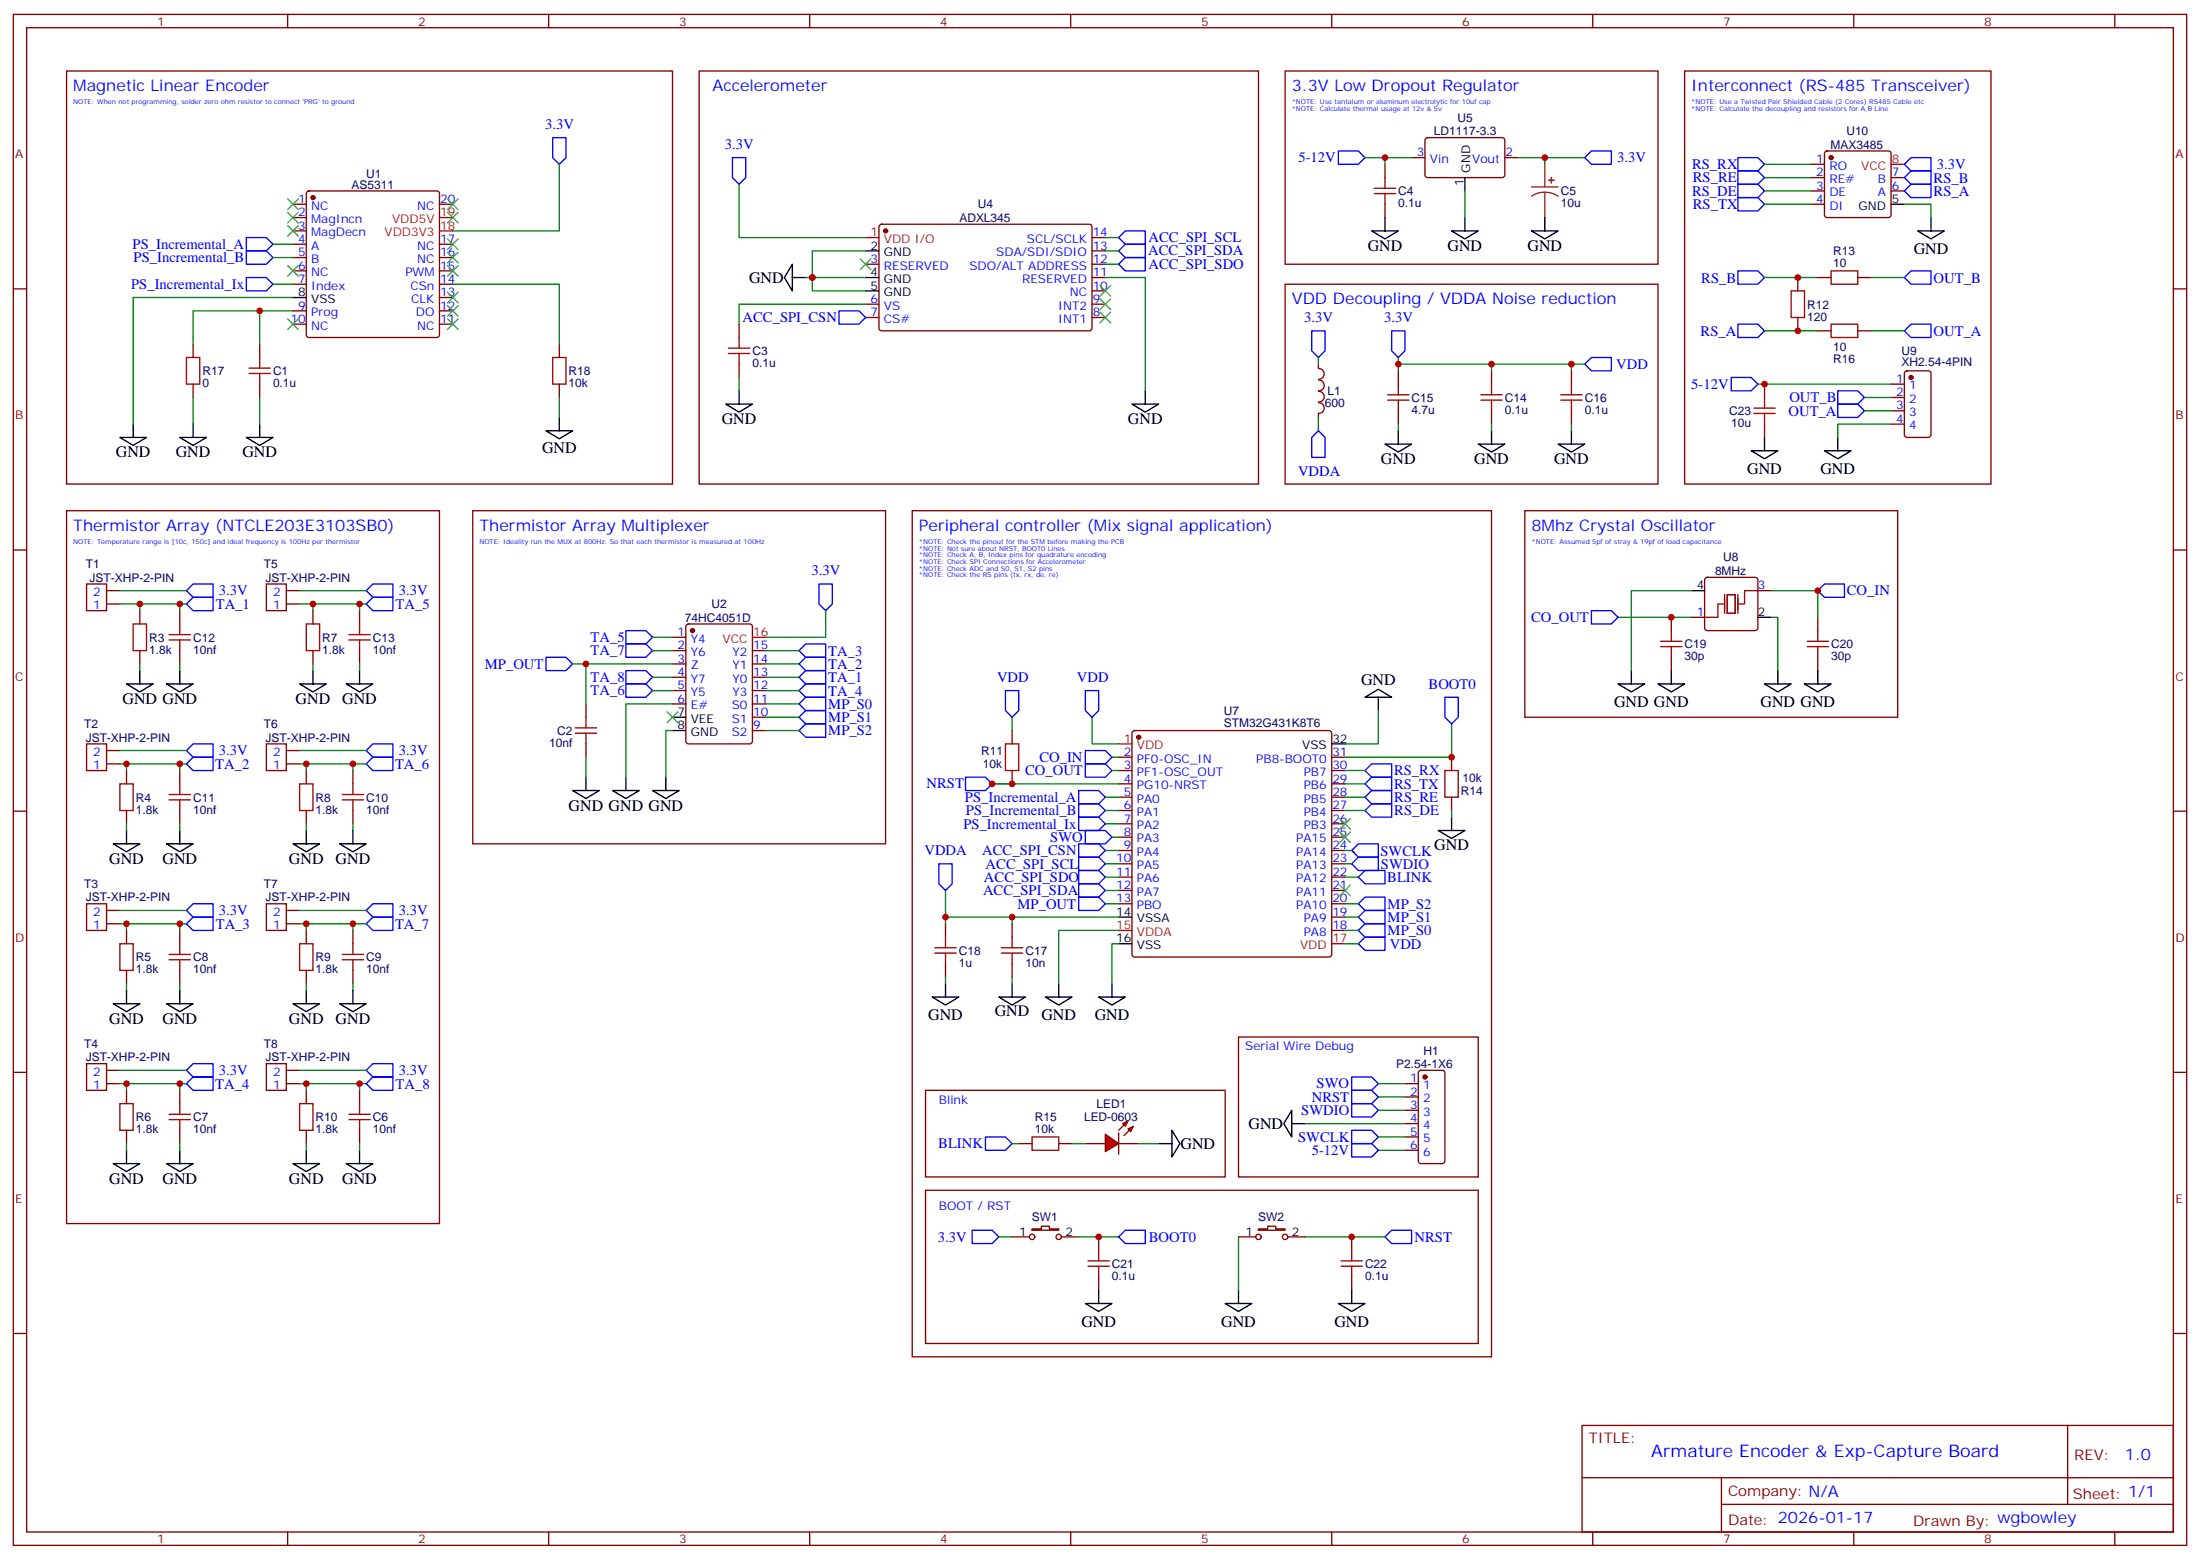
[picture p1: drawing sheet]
<svg xmlns="http://www.w3.org/2000/svg" width="583mm" height="414mm" viewBox="0 0 583 414" stroke-linecap="round" stroke-linejoin="round" font-family="sans-serif">
<g fill="none" stroke="#870000" stroke-width=".35">
<path d="M3.5 3.8h575.8v405.4h-575.8zM7.1 7.3h568.6v398.3h-568.6zM17.6 18.8h160.6v109.4h-160.6zM76.2 3.8v3.5M145.3 3.8v3.5M185.2 18.8h148.2v109.4h-148.2zM214.5 3.8v3.5M283.6 3.8v3.5M340.4 18.8h98.8v51.2h-98.8zM352.8 3.8v3.5M421.9 3.8v3.5M446.3 18.8h81.1v109.4h-81.1z"/>
<path d="M491.1 3.8v3.5M560.2 3.8v3.5M377.7 36.6l.5-.2h19.7a.71 .71 0 0 1 .7 .7v9.2l-.4 .7h-20l-.5-.2-.2-.5v-9.2zM77.6 54.1h3.5M77.6 57.6h3.5M81.4 50.8l.4-.2h33.9a.71 .71 0 0 1 .7 .7v37.4l-.2 .5-.5 .2h-33.9l-.5-.3-.2-.4v-37.4zM116.4 54.1h3.5M233.1 59.6l.4-.2h55.1a.71 .71 0 0 1 .7 .7v26.8l-.5 .6-55.3 .1-.5-.2-.2-.5v-26.8zM366.9 43.5v3.5M366.9 54.1v3.5M373.9 41.7h3.6M398.6 41.7h3.6"/>
<path d="M3.5 76.5h3.6M77.6 61.1h3.5M77.6 64.7h3.5M77.6 68.2h3.5M77.6 71.7h3.5M77.6 75.2h3.5M116.4 64.7h3.5M116.4 68.2h3.5M116.4 71.7h3.5M116.4 75.2h3.5M116.4 78.8h3.5M229.3 70h3.5"/>
<path d="M289.3 70h3.5M289.3 77h3.5M289.3 73.5h3.5M289.3 66.4h3.5M289.3 62.9h3.5M340.4 75.2h98.8v53h-98.8zM575.7 76.5h3.6M51.2 91.1v3.6M68.8 91.1v3.6M77.6 82.3h3.5M77.6 85.8h3.5M116.4 82.3h3.5"/>
<path d="M116.4 85.8h3.5M195.8 85.8v3.6M195.8 96.4v3.5M229.3 80.5h3.5M229.3 84.1h3.5M289.3 80.5h3.5M289.3 84.1h3.5M349.2 96.4v1.1M349.3 97.6a1.41 1.41 0 0 1 1.5 1.4 1.41 1.41 0 0 1-1.5 1.4M370.4 98.2v3.5M395.1 98.2v3.5M416.3 98.2v3.5"/>
<path d="M51.2 101.7v3.5M68.8 101.7v3.5M349.2 109.5v1M349.3 106.6a1.41 1.41 0 0 1 1.5 1.4 1.41 1.41 0 0 1-1.5 1.4M349.3 103.6a1.41 1.41 0 0 1 1.5 1.4 1.41 1.41 0 0 1-1.5 1.4M349.3 100.6a1.41 1.41 0 0 1 1.5 1.4 1.41 1.41 0 0 1-1.5 1.4M370.4 108.8v3.5M395.1 108.8v3.5M416.3 108.8v3.5M17.6 135.2h98.8v188.8h-98.8zM125.2 135.2h109.4v88.2h-109.4zM241.7 135.2h153.4v224h-153.4z"/>
<path d="M403.9 135.2h98.8v54.7h-98.8zM3.5 145.6h3.6M22.9 154.6h5.3v7.1h-5.3zM28.2 159.9h3.5M28.2 156.4h3.5M70.6 154.6h5.2v7.1h-5.2zM75.8 159.9h3.6M75.8 156.4h3.6M451.8 153.1l.5-.2h12.7a.71 .71 0 0 1 .7 .7v12.7l-.3 .5-.4 .2h-12.7l-.5-.3-.2-.4v-12.7zM465.7 156.4h3.5M575.7 145.6h3.6M37 161.7v3.5"/>
<path d="M37 172.3v3.5M47.6 161.7v3.5M47.6 172.3v3.5M82.9 161.7v3.5M82.9 172.3v3.5M95.2 161.7v3.5M95.2 172.3v3.5M178.2 168.7h3.5M178.2 172.3h3.5M178.2 175.8h3.5M178.2 179.3h3.5M181.9 165.4l.5-.2h16.2a.71 .71 0 0 1 .7 .7v30.6l-.7 .5h-16.2l-.5-.3-.2-.4v-30.4z"/>
<path d="M199.3 172.3h3.5M199.3 175.8h3.5M199.3 179.3h3.5M442.7 163.4v3.6M442.7 174v3.6M448 163.4h3.6M481.5 163.4v3.6M481.5 174v3.6M22.9 197h5.3v7h-5.3zM28.2 198.7h3.5M70.6 197h5.2v7h-5.2zM75.8 198.7h3.6"/>
<path d="M178.2 182.8h3.5M178.2 186.4h3.5M199.3 182.8h3.5M199.3 186.4h3.5M199.3 193.4h3.5M199.3 189.9h3.5M268.1 193.4v3.6M300.1 193.6l.5-.2h51.5a.71 .71 0 0 1 .7 .7v58.6l-.3 .5-.4 .2h-51.5l-.5-.2-.2-.5v-58.6zM3.5 214.8h3.6M28.2 202.2h3.5M33.5 204v3.5M33.5 214.6v3.5"/>
<path d="M47.6 204v3.5M47.6 214.6v3.5M75.8 202.2h3.6M81.1 204v3.5M81.1 214.6v3.5M93.5 204v3.5M93.5 214.6v3.5M268.1 204v3.5M296.3 200.5h3.6M296.3 204h3.6M296.3 207.5h3.6M296.3 211.1h3.6"/>
<path d="M296.3 214.6h3.6M296.3 218.1h3.6M352.8 200.5h3.5M352.8 204h3.5M352.8 207.5h3.5M352.8 211.1h3.5M352.8 214.6h3.5M352.8 218.1h3.5M384.5 200.5v3.5M384.5 211.1v3.5M575.7 214.8h3.6M22.9 239.3h5.3v7h-5.3z"/>
<path d="M70.6 239.3h5.2v7h-5.2zM296.3 221.7h3.6M296.3 225.2h3.6M296.3 228.7h3.6M296.3 232.2h3.6M296.3 235.8h3.6M296.3 239.3h3.6M352.8 221.7h3.5M352.8 225.2h3.5M352.8 228.7h3.5M352.8 232.2h3.5M352.8 235.8h3.5"/>
<path d="M352.8 239.3h3.5M28.2 244.6h3.5M28.2 241.1h3.5M33.5 246.3v3.6M33.5 256.9v3.6M47.6 246.3v3.6M47.6 256.9v3.6M75.8 244.6h3.6M75.8 241.1h3.6M81.1 246.3v3.6M81.1 256.9v3.6M93.5 246.3v3.6"/>
<path d="M93.5 256.9v3.6M250.5 244.6v3.5M250.5 255.2v3.5M268.1 244.6v3.5M268.1 255.2v3.5M352.8 246.3h3.5M352.8 242.8h3.5M328.1 274.6h63.5v37h-63.5zM3.5 283.9h3.6M22.9 281.6h5.3v7.1h-5.3zM28.2 286.9h3.5M28.2 283.4h3.5"/>
<path d="M33.5 288.7v3.5M33.5 299.3v3.5M47.6 288.7v3.5M47.6 299.3v3.5M70.6 281.6h5.2v7.1h-5.2zM75.8 286.9h3.6M75.8 283.4h3.6M81.1 288.7v3.5M81.1 299.3v3.5M95.2 288.7v3.5M95.2 299.3v3.5M372.2 286.9h3.5"/>
<path d="M372.2 290.4h3.5M372.2 294h3.5M372.2 297.5h3.5M375.9 283.6l.5-.2h5.7a.71 .71 0 0 1 .7 .7l-.1 23.5-.6 .5h-5.7l-.5-.3-.2-.4v-23.3zM575.7 283.9h3.6M245.2 315.1h146.4v40.6h-146.4zM372.2 301h3.5M372.2 304.6h3.5M268.1 327.5h4.6M273.4 325.4h2.5v-.7h2.1v.7h2.5v.3h-7.1zM281.2 327.5h4.6M291 327.5v3.5"/>
<path d="M291 338.1v3.5M328.1 327.5h4.6M333.4 325.4h2.4v-.7h2.2v.7h2.4v.3h-7zM341.1 327.5h4.6M358.1 327.5v3.5M358.1 338.1v3.5M3.5 353.1h3.6M575.7 353.1h3.6M419.1 377.4h156.6v28.2h-156.6zM547.7 377.4v20.9M419.1 391.2h156.5M456 398.3h119.6"/>
<path d="M456 391.2v14.2M76.2 405.6v3.6M145.3 405.6v3.6M214.5 405.6v3.6M283.6 405.6v3.6M352.8 405.6v3.6M421.9 405.6v3.6M491.1 405.6v3.6M560.2 405.6v3.6"/>
<circle cx="273.4" cy="327.5" r=".71"/>
<circle cx="280.5" cy="327.5" r=".71"/>
<circle cx="333.4" cy="327.5" r=".71"/>
<circle cx="340.4" cy="327.5" r=".71"/>
</g>
<g fill="#870000" stroke="#870000" stroke-width=".35">
<circle cx="82.9" cy="52.3" r=".53"/>
<circle cx="234.6" cy="61.1" r=".53"/>
<circle cx="183.4" cy="167" r=".53"/>
<circle cx="301.6" cy="195.2" r=".53"/>
<circle cx="377.5" cy="285.2" r=".53"/>
</g>
<g fill="none" stroke="#000" stroke-width=".35">
<path d="M366.9 57.6v3.5M388.1 47v3.6M388.1 57.6v3.5M409.2 57.6v3.5M77.6 78.8h3.5M209.9 70v7l-2.1-3.5zM209.9 73.5h3.5M229.3 66.4h3.5M229.3 73.5h3.5M229.3 77h3.5M363.4 61.1h7l-3.5 2.2zM384.5 61.1h7.1l-3.5 2.2z"/>
<path d="M405.7 61.1h7l-3.5 2.2zM31.7 115.8h7.1l-3.5 2.1zM35.3 112.3v3.5M47.6 115.8h7.1l-3.5 2.1zM51.2 112.3v3.5M65.3 115.8h7l-3.5 2.1zM68.8 112.3v3.5M144.6 114.1h7.1l-3.5 2.1zM148.2 110.5v3.6M192.3 107h7l-3.5 2.1zM195.8 103.5v3.5M299.9 107h7l-3.5 2.1z"/>
<path d="M303.4 103.5v3.5M366.9 117.6h7l-3.5 2.1zM370.4 114.1v3.5M391.6 117.6h7l-3.5 2.1zM395.1 114.1v3.5M412.7 117.6h7.1l-3.5 2.1zM416.3 114.1v3.5M448 156.4h3.6M37 177.6v3.5M47.6 177.6v3.5M82.9 177.6v3.5M95.2 177.6v3.5"/>
<path d="M432.2 177.6v3.5M442.7 177.6v3.5M465.7 163.4h3.5M471 177.6v3.5M481.5 177.6v3.5M33.5 181.1h7.1l-3.6 2.1zM44.1 181.1h7.1l-3.6 2.1zM79.4 181.1h7l-3.5 2.1zM91.7 181.1h7.1l-3.6 2.1zM178.2 189.9h3.5M178.2 193.4h3.5M352.8 197h3.5"/>
<path d="M361.6 184.6l3.5-2.1 3.6 2.1zM365.1 184.6v3.5M428.6 181.1h7.1l-3.5 2.1zM439.2 181.1h7.1l-3.6 2.1zM467.4 181.1h7.1l-3.5 2.1zM478 181.1h7.1l-3.6 2.1zM33.5 219.9v3.5M47.6 219.9v3.5M81.1 219.9v3.5M93.5 219.9v3.5M162.3 209.3h7l-3.5 2.1zM165.8 205.8v3.5"/>
<path d="M172.9 209.3h7l-3.5 2.1zM176.4 205.8v3.5M381 219.9h7.1l-3.6 2.1zM384.5 216.4v3.5M30 223.4h7l-3.5 2.1zM44.1 223.4h7.1l-3.6 2.1zM77.6 223.4h7.1l-3.6 2.1zM90 223.4h7l-3.5 2.1zM296.3 242.8h3.6M296.3 249.9h3.6M30 265.7h7l-3.5 2.2zM33.5 262.2v3.5"/>
<path d="M44.1 265.7h7.1l-3.6 2.2zM47.6 262.2v3.5M77.6 265.7h7.1l-3.6 2.2zM81.1 262.2v3.5M90 265.7h7l-3.5 2.2zM93.5 262.2v3.5M246.9 264h7.1l-3.5 2.1zM250.5 260.5v3.5M264.6 264h7l-3.5 2.1zM268.1 260.5v3.5M276.9 264h7.1l-3.5 2.1zM280.5 260.5v3.5"/>
<path d="M291 264h7.1l-3.5 2.1zM294.6 260.5v3.5M342.2 294v7l-2.1-3.5zM342.2 297.5h3.5M30 308.1h7l-3.5 2.1zM33.5 304.6v3.5M44.1 308.1h7.1l-3.6 2.1zM47.6 304.6v3.5M77.6 308.1h7.1l-3.6 2.1zM81.1 304.6v3.5M91.7 308.1h7.1l-3.6 2.1zM95.2 304.6v3.5"/>
<path d="M287.5 345.1h7.1l-3.6 2.1zM291 341.6v3.5M324.6 345.1h7l-3.5 2.1zM328.1 341.6v3.5M354.5 345.1h7.1l-3.5 2.1zM358.1 341.6v3.5"/>
</g>
<path d="M116.4 57.6h3.5M116.4 61.1h3.5M229.3 62.9h3.5M199.3 168.7h3.5M296.3 197h3.6M296.3 246.3h3.6M352.8 249.9h3.5" fill="none" stroke="#f00" stroke-width=".35"/>
<g fill="none" stroke="#3c3" stroke-width=".35">
<path d="M76.2 52.7l2.8 2.8M76.2 56.2l2.8 2.8M76.2 59.7l2.8 2.8M79 52.7l-2.8 2.8M79 56.2l-2.8 2.8M79 59.7l-2.8 2.8M118.5 56.2l2.9 2.8M118.5 52.7l2.9 2.8M121.4 56.2l-2.9 2.8M121.4 52.7l-2.9 2.8M76.2 70.3l2.8 2.8M79 70.3l-2.8 2.8"/>
<path d="M118.5 70.3l2.9 2.8M118.5 63.3l2.9 2.8M118.5 66.8l2.9 2.8M121.4 70.3l-2.9 2.8M121.4 63.3l-2.9 2.8M121.4 66.8l-2.9 2.8M291.4 79.1l2.8 2.9M291.4 75.6l2.8 2.8M294.2 79.1l-2.8 2.9M294.2 75.6l-2.8 2.8M76.2 84.4l2.8 2.8M79 84.4l-2.8 2.8"/>
<path d="M118.5 84.4l2.9 2.8M121.4 84.4l-2.9 2.8M291.4 82.7l2.8 2.8M294.2 82.7l-2.8 2.8M176.7 188.5l2.9 2.8M179.6 188.5l-2.9 2.8"/>
</g>
<g fill="none" stroke="#00f" stroke-width=".35">
<path d="M354.5 40h5.3l1.8 1.7-1.8 1.8h-5.3zM65.3 62.9h5.3l1.7 1.8-1.7 1.7h-5.3zM65.3 66.4h5.3l1.7 1.8-1.7 1.8h-5.3zM65.3 73.5h5.3l1.7 1.7-1.7 1.8h-5.3zM296.3 66.4l1.8-1.7h5.3v3.5h-5.3zM296.3 62.9l1.8-1.8h5.3v3.6h-5.3zM298.1 68.2h5.3v3.5h-5.3l-1.8-1.7zM222.2 82.3h5.3l1.8 1.8-1.8 1.7h-5.3zM49.4 159.9l1.8-1.7h5.2v3.5h-5.2zM97 159.9l1.8-1.7h5.3v3.5h-5.3zM483.3 154.6h5.3v3.6h-5.3l-1.8-1.8zM144.6 174h5.3l1.8 1.8-1.8 1.8h-5.3z"/>
<path d="M165.8 170.5h5.3l1.8 1.8-1.8 1.7h-5.3zM165.8 177.6h5.3l1.8 1.7-1.8 1.8h-5.3zM165.8 167h5.3l1.8 1.7-1.8 1.8h-5.3zM211.7 179.3l1.7-1.7h5.3v3.5h-5.3zM211.7 175.8l1.7-1.8h5.3v3.6h-5.3zM211.7 172.3l1.7-1.8h5.3v3.5h-5.3zM421.6 161.7h5.3l1.7 1.7-1.7 1.8h-5.3zM165.8 181.1h5.3l1.8 1.7-1.8 1.8h-5.3zM211.7 182.8l1.7-1.7h5.3v3.5h-5.3zM211.7 186.4l1.7-1.8h5.3v3.5h-5.3zM211.7 189.9l1.7-1.8h5.3v3.6h-5.3zM211.7 193.4l1.7-1.7h5.3v3.5h-5.3z"/>
<path d="M287.5 198.7h5.3l1.8 1.8-1.8 1.7h-5.3zM382.8 184.6h3.5v5.3l-1.8 1.8-1.7-1.8zM49.4 202.2l1.8-1.7h5.2v3.5h-5.2zM97 202.2l1.8-1.7h5.3v3.5h-5.3zM255.8 205.8h5.3l1.7 1.7-1.7 1.8h-5.3zM287.5 202.2h5.3l1.8 1.8-1.8 1.8h-5.3zM287.5 219.9h5.3l1.8 1.8-1.8 1.7h-5.3zM358.1 228.7l1.7-1.8h5.3v3.6h-5.3zM358.1 225.2l1.7-1.8h5.3v3.5h-5.3zM49.4 244.6l1.8-1.8h5.2v3.5h-5.2zM97 244.6l1.8-1.8h5.3v3.5h-5.3zM49.4 286.9l1.8-1.7h5.2v3.5h-5.2z"/>
<path d="M97 286.9l1.8-1.7h5.3v3.5h-5.3zM358.1 299.3h5.3l1.7 1.7-1.7 1.8h-5.3zM358.1 292.2h5.3l1.7 1.8-1.7 1.7h-5.3zM358.1 288.7h5.3l1.7 1.7-1.7 1.8h-5.3zM358.1 285.2h5.3l1.7 1.7-1.7 1.8h-5.3zM296.3 327.5l1.8-1.8h5.3v3.5h-5.3zM366.9 327.5l1.8-1.8h5.2v3.5h-5.2z"/>
</g>
<g fill="none" stroke="#008700" stroke-width=".35">
<path d="M361.6 41.7h12.3M366.9 41.7v1.8M388.1 50.6v7M72.3 64.7h5.3M72.3 68.2h5.3M72.3 75.2h5.3M77.6 78.8h-42.3v33.5M213.4 73.5h15.9M229.3 66.4h-14.1v10.6h14.1M292.8 73.5h10.6v30M292.8 70h3.5M292.8 62.9h3.5"/>
<path d="M292.8 66.4h3.5M68.8 82.3h-17.6v8.8M77.6 82.3h-8.8v8.8M195.8 99.9v3.6M51.2 105.2v7.1M68.8 105.2v7.1M349.2 110.5v3.6M370.4 112.3v1.8M395.1 112.3v1.8M416.3 112.3v1.8M31.7 159.9h5.3v1.8M37 159.9h12.4"/>
<path d="M47.6 159.9v1.8M79.4 159.9h3.5M95.2 159.9v1.8M97 159.9h-14.1v1.8M448 156.4h-15.8v21.2M469.2 156.4h12.3v7M37 175.8v1.8M47.6 175.8v1.8M82.9 175.8v1.8M95.2 175.8v1.8M151.7 175.8h26.5M172.9 179.3h5.3"/>
<path d="M172.9 172.3h5.3M172.9 168.7h5.3M202.8 179.3h8.9M202.8 175.8h8.9M202.8 172.3h8.9M428.6 163.4h19.4M469.2 163.4h1.8v14.2M172.9 182.8h5.3M178.2 193.4h-1.8v12.4M202.8 182.8h8.9M202.8 186.4h8.9M202.8 189.9h8.9"/>
<path d="M202.8 193.4h8.9M365.1 188.1v8.9h-8.8M384.5 191.7v8.8h-28.2M31.7 202.2h1.8v1.8M33.5 218.1v1.8M33.5 202.2h15.9M47.6 202.2v1.8M47.6 218.1v1.8M79.4 202.2h17.6M81.1 202.2v1.8M81.1 218.1v1.8M93.5 202.2v1.8"/>
<path d="M93.5 218.1v1.8M262.8 207.5h33.5M294.6 200.5h1.7M294.6 204h1.7M384.5 214.6v1.8M250.5 235.8v7M294.6 221.7h1.7M356.3 228.7h1.8M356.3 225.2h1.8M31.7 244.6h1.8v1.7M33.5 244.6h15.9M47.6 244.6v1.7"/>
<path d="M79.4 244.6h17.6M81.1 244.6v1.7M93.5 244.6v1.7M250.5 258.7v1.8M268.1 242.8h-17.6v1.8M268.1 258.7v1.8M296.3 249.9h-1.7v10.6M296.3 242.8h-28.2v1.8M296.3 246.3h-15.8v14.2M33.5 260.5v1.7M47.6 260.5v1.7M81.1 260.5v1.7"/>
<path d="M93.5 260.5v1.7M31.7 286.9h17.7M33.5 286.9v1.8M47.6 286.9v1.8M79.4 286.9h17.6M81.1 286.9v1.8M95.2 286.9v1.8M345.7 297.5h26.5M365.1 290.4h7.1M365.1 286.9h7.1M365.1 294h7.1M33.5 302.8v1.8"/>
<path d="M47.6 302.8v1.8M81.1 302.8v1.8M95.2 302.8v1.8M365.1 304.6h7.1M365.1 301h7.1M285.8 327.5h10.5M328.1 327.5v14.1M345.7 327.5h21.2"/>
</g>
<g fill="none" stroke="#a10000" stroke-width=".35">
<path d="M364.1 51.3h5.6M364.1 49.8h5.6M366.9 47v2.8M366.9 51.3v2.8M49.4 94.7h3.5v7h-3.5zM66 97.5h5.6M66 98.9h5.6M68.8 94.7v2.8M68.8 98.9v2.8M193 93.6h5.6M193 92.2h5.6M195.8 89.4v2.8"/>
<path d="M195.8 93.6v2.8M367.6 105.9h5.6M367.6 104.5h5.6M370.4 101.7v2.8M370.4 105.9v2.9M392.3 105.9h5.6M392.3 104.5h5.6M395.1 101.7v2.8M395.1 105.9v2.9M413.5 105.9h5.6M413.5 104.5h5.6M416.3 101.7v2.8"/>
<path d="M416.3 105.9v2.9M35.3 165.2h3.5v7.1h-3.5zM44.8 168h5.6M44.8 169.4h5.6M47.6 165.2v2.8M47.6 169.4v2.9M81.1 165.2h3.6v7.1h-3.6zM92.4 168h5.7M92.4 169.4h5.7M95.2 165.2v2.8M95.2 169.4v2.9M439.9 171.2h5.7"/>
<path d="M439.9 169.8h5.7M442.7 167v2.8M442.7 171.2v2.8M478.7 171.2h5.7M478.7 169.8h5.7M481.5 167v2.8M481.5 171.2v2.8M266.3 197h3.6v7h-3.6zM31.7 207.5h3.6v7.1h-3.6zM44.8 210.4h5.6M44.8 211.8h5.6M47.6 207.5v2.9"/>
<path d="M47.6 211.8v2.8M79.4 207.5h3.5v7.1h-3.5zM90.7 210.4h5.6M90.7 211.8h5.6M93.5 207.5v2.9M93.5 211.8v2.8M382.8 204h3.5v7.1h-3.5zM31.7 249.9h3.6v7h-3.6zM44.8 252.7h5.6M44.8 254.1h5.6M47.6 249.9v2.8M47.6 254.1v2.8"/>
<path d="M79.4 249.9h3.5v7h-3.5zM90.7 252.7h5.6M90.7 254.1h5.6M93.5 249.9v2.8M93.5 254.1v2.8M247.6 250.9h5.7M247.6 252.3h5.7M250.5 248.1v2.8M250.5 252.3v2.9M265.3 250.9h5.6M265.3 252.3h5.6M268.1 248.1v2.8"/>
<path d="M268.1 252.3v2.9M31.7 292.2h3.6v7.1h-3.6zM44.8 295h5.6M44.8 296.4h5.6M47.6 292.2v2.8M47.6 296.4v2.9M79.4 292.2h3.5v7.1h-3.5zM92.4 295h5.7M92.4 296.4h5.7M95.2 292.2v2.8M95.2 296.4v2.9M288.2 333.8h5.7"/>
<path d="M288.2 335.2h5.7M291 331v2.8M291 335.2v2.9M355.2 333.8h5.7M355.2 335.2h5.7M358.1 331v2.8M358.1 335.2v2.9"/>
</g>
<path d="M405.7 49.5h7M409.2 50.9l-1.8 .2-1.7 .9M409.2 50.9l1.9 .2 1.6 .9M409.2 43.5v6M409.2 50.9v6.7" fill="none" stroke="#8c2424" stroke-width=".35"/>
<g fill="#8c2424" stroke="#8c2424" stroke-width=".35">
<path d="M410.3 47.7l1.4 .1z"/>
<path d="M411 47v1.4z"/>
</g>
<path d="M456.5 159.9h-1.4v3.5h-3.5M456.8 157.4v5M457.6 157.4h2.1v5h-2.1zM460.4 157.4v5M465.7 156.4h-3.6v3.5h-1.4" fill="none" stroke="#870012" stroke-width=".35"/>
<circle cx="358.5" cy="225.7" r=".18" fill="#000"/>
<g fill="#f00" stroke="#870000" stroke-width=".35">
<path d="M292.8 300.3l3.5 2.5-3.5 2.1z"/>
<path d="M296.3 300v5.6z"/>
</g>
<g fill="#870000" stroke="#870000" stroke-width=".35">
<path d="M296.3 299.3l1.4-1.4z"/>
<path d="M297.7 300.7l1.5-1.4z"/>
</g>
<g fill="#f00" stroke="#870000" stroke-width=".35">
<path d="M297.4 297.5l1.4-.7-.7 1.4z"/>
<path d="M298.8 298.9l1.4-.7-.7 1.4z"/>
</g>
<g fill="none" stroke="#870000" stroke-width=".35">
<path d="M479.8 43.5h3.5M479.8 47h3.5M479.8 50.6h3.5M479.8 54.1h3.5M483.5 40.2l.5-.2h16.2a.71 .71 0 0 1 .7 .7v16.2l-.2 .5-.5 .2h-16.2l-.5-.2-.2-.5v-16.2zM500.9 47h3.6M500.9 50.6h3.6M476.2 73.5v3.5M481.5 73.5h3.6M492.1 73.5h3.6M148.2 91.1v3.6M476.2 84.1v3.5"/>
<path d="M481.5 87.6h3.6M492.1 87.6h3.6M504.7 98.4l.5-.2h5.6a.71 .71 0 0 1 .7 .7v16.5l-.7 .4h-5.6l-.5-.2-.2-.5v-16.2zM148.2 101.7v3.5M467.4 101.7v3.5M467.4 112.3v3.5M500.9 101.7h3.6M500.9 105.2h3.6M500.9 108.8h3.6M500.9 112.3h3.6M155.2 186.4v3.5M155.2 197v3.5"/>
<path d="M245.2 288.7h79.4v22.9h-79.4zM269.9 302.8h3.5M280.5 302.8h3.5M287.5 302.8h5.3M296.3 302.8h5.3"/>
</g>
<g fill="none" stroke="#00f" stroke-width=".35">
<path d="M146.4 36.4h3.5v5.3l-1.7 1.8-1.8-1.8zM421.6 40h5.3v3.5h-5.3l-1.8-1.8zM194 41.7h3.6v5.3l-1.8 1.8-1.8-1.8zM460.4 41.7h5.3l1.7 1.8-1.7 1.8h-5.3zM460.4 45.3h5.3l1.7 1.7-1.7 1.8h-5.3zM460.4 48.8h5.3l1.7 1.8-1.7 1.7h-5.3zM460.4 52.3h5.3l1.7 1.8-1.7 1.7h-5.3zM504.5 47l1.7-1.7h5.3v3.5h-5.3zM504.5 50.6l1.7-1.8h5.3v3.5h-5.3zM504.5 43.5l1.7-1.8h5.3v3.6h-5.3zM460.4 71.7h5.3l1.7 1.8-1.7 1.7h-5.3zM504.5 73.5l1.7-1.8h5.3v3.5h-5.3z"/>
<path d="M347.5 87.6h3.5v5.3l-1.8 1.8-1.7-1.8zM368.7 87.6h3.5v5.3l-1.8 1.8-1.7-1.8zM419.8 96.4l1.8-1.7h5.3v3.5h-5.3zM458.6 99.9h5.3l1.8 1.8-1.8 1.8h-5.3zM460.4 85.8h5.3l1.7 1.8-1.7 1.8h-5.3zM504.5 87.6l1.7-1.8h5.3v3.6h-5.3zM349.2 114.1l1.8 1.7v5.3h-3.5v-5.3zM486.8 103.5h5.3l1.8 1.7-1.8 1.8h-5.3zM486.8 107h5.3l1.8 1.8-1.8 1.7h-5.3zM51.2 154.6h5.2v3.6h-5.2l-1.8-1.8zM98.8 154.6h5.3v3.6h-5.3l-1.8-1.8zM217 154.6h3.5v5.3l-1.8 1.8-1.7-1.8z"/>
<path d="M49.4 198.7l1.8-1.7h5.2v3.5h-5.2zM97 198.7l1.8-1.7h5.3v3.5h-5.3zM266.3 182.8h3.6v5.3l-1.8 1.8-1.8-1.8zM287.5 182.8h3.5v5.3l-1.7 1.8-1.8-1.8zM285.8 209.3h5.2l1.8 1.8-1.8 1.7h-5.2zM285.8 212.8h5.2l1.8 1.8-1.8 1.8h-5.2zM285.8 216.4h5.2l1.8 1.7-1.8 1.8h-5.2zM361.6 204l1.8-1.8h5.3v3.6h-5.3zM361.6 207.5l1.8-1.7h5.3v3.5h-5.3zM361.6 211.1l1.8-1.8h5.3v3.5h-5.3zM361.6 214.6l1.8-1.8h5.3v3.6h-5.3zM248.7 228.7h3.5v5.3l-1.7 1.8-1.8-1.8z"/>
<path d="M285.8 226.9h5.2l1.8 1.8-1.8 1.8h-5.2zM285.8 234h5.2l1.8 1.8-1.8 1.7h-5.2zM285.8 230.5h5.2l1.8 1.7-1.8 1.8h-5.2zM285.8 223.4h5.2l1.8 1.8-1.8 1.7h-5.2zM285.8 237.5h5.2l1.8 1.8-1.8 1.8h-5.2zM359.8 239.3l1.8-1.8h5.3v3.6h-5.3zM361.6 230.5h5.3v3.5h-5.3l-1.8-1.8zM49.4 241.1l1.8-1.8h5.2v3.5h-5.2zM97 241.1l1.8-1.8h5.3v3.5h-5.3zM359.8 242.8l1.8-1.7h5.3v3.5h-5.3zM359.8 249.9l1.8-1.8h5.3v3.5h-5.3zM361.6 244.6h5.3v3.5h-5.3l-1.8-1.8z"/>
<path d="M51.2 281.6h5.2v3.6h-5.2l-1.8-1.8zM98.8 281.6h5.3v3.6h-5.3l-1.8-1.8zM261.1 301h5.2l1.8 1.8-1.8 1.8h-5.2zM358.1 302.8h5.3l1.7 1.8-1.7 1.7h-5.3zM257.5 325.7h5.3l1.8 1.8-1.8 1.7h-5.3z"/>
</g>
<path d="M500.9 54.1h3.6M511.5 57.6v3.5M508 61.1h7.1l-3.6 2.2zM463.9 119.3h7.1l-3.6 2.2zM467.4 115.8v3.5M483.3 119.3h7.1l-3.6 2.2zM486.8 115.8v3.5M151.7 209.3h7l-3.5 2.1zM155.2 205.8v3.5M310.4 299.3l2.2 3.5-2.2 3.5zM306.9 302.8h3.5" fill="none" stroke="#000" stroke-width=".35"/>
<g fill="none" stroke="#008700" stroke-width=".35">
<path d="M148.2 43.5v17.6h-28.3M195.8 48.8v14.1h33.5M402.2 41.7h17.6M409.2 41.7v1.8M467.4 54.1h12.4M467.4 50.6h12.4M467.4 47h12.4M467.4 43.5h12.4M504.5 54.1h7v3.5M119.9 75.2h28.3v15.9M467.4 73.5h14.1M495.7 73.5h8.8"/>
<path d="M229.3 80.5h-33.5v5.3M349.2 94.7v1.7M370.4 94.7v3.5M370.4 96.4h49.4M395.1 96.4v1.8M416.3 96.4v1.8M467.4 87.6h14.1M495.7 87.6h8.8M148.2 105.2v5.3M465.7 101.7h35.2M493.9 105.2h7M493.9 108.8h7"/>
<path d="M500.9 112.3h-14.1v3.5M31.7 156.4h17.7M79.4 156.4h17.6M155.2 175.8v10.6M218.7 161.7v7h-15.9M31.7 198.7h17.7M79.4 198.7h17.6M178.2 186.4h-12.4v19.4M268.1 189.9v3.5M289.3 189.9v7.1h7M155.2 200.5v5.3M292.8 211.1h3.5"/>
<path d="M292.8 214.6h3.5M292.8 218.1h3.5M356.3 211.1h5.3M356.3 214.6h5.3M356.3 204h5.3M356.3 207.5h5.3M292.8 232.2h3.5M292.8 225.2h3.5M292.8 228.7h3.5M292.8 235.8h3.5M292.8 239.3h3.5M356.3 232.2h3.5"/>
<path d="M356.3 239.3h3.5M31.7 241.1h17.7M79.4 241.1h17.6M356.3 246.3h3.5M356.3 242.8h3.5M356.3 249.9h3.5M31.7 283.4h17.7M79.4 283.4h17.6M268.1 302.8h1.8M284 302.8h3.5M301.6 302.8h5.3M264.6 327.5h3.5"/>
</g>
<g fill="none" stroke="#a10000" stroke-width=".35">
<path d="M474.5 77h3.5v7.1h-3.5zM485.1 71.7h7v3.5h-7zM146.4 94.7h3.5v7h-3.5zM485.1 85.8h7v3.6h-7zM464.6 108.1h5.7M464.6 109.5h5.7M467.4 105.2v2.9M467.4 109.5v2.8M152.4 192.7h5.6M152.4 194.1h5.6M155.2 189.9v2.8M155.2 194.1v2.9"/>
<path d="M273.4 301h7.1v3.6h-7.1z"/>
</g>
<g fill="#870000" stroke="#870000" stroke-width=".35">
<circle cx="506.2" cy="99.9" r=".53"/>
<circle cx="485.1" cy="41.7" r=".53"/>
</g>
<path d="M500.9 43.5h3.6" fill="none" stroke="#f00" stroke-width=".35"/>
<path d="M118.5 77.4l2.9 2.8M121.4 77.4l-2.9 2.8M227.9 68.5l2.8 2.9M230.7 68.5l-2.8 2.9M118.5 80.9l2.9 2.8M121.4 80.9l-2.9 2.8M354.9 216.7l2.8 2.8M357.7 216.7l-2.8 2.8M354.9 220.2l2.8 2.9M354.9 234.4l2.8 2.8M357.7 220.2l-2.8 2.9M357.7 234.4l-2.8 2.8" fill="none" stroke="#3c3" stroke-width=".35"/>
<g fill="#c00">
<circle cx="37" cy="159.9" r=".88"/>
<circle cx="33.5" cy="286.9" r=".88"/>
<circle cx="81.1" cy="202.2" r=".88"/>
<circle cx="68.8" cy="82.3" r=".88"/>
<circle cx="81.1" cy="244.6" r=".88"/>
<circle cx="81.1" cy="286.9" r=".88"/>
<circle cx="215.2" cy="73.5" r=".88"/>
<circle cx="95.3" cy="286.9" r=".88"/>
<circle cx="47.6" cy="286.9" r=".88"/>
<circle cx="33.5" cy="244.6" r=".88"/>
<circle cx="47.6" cy="244.6" r=".88"/>
<circle cx="47.6" cy="202.2" r=".88"/>
<circle cx="33.5" cy="202.2" r=".88"/>
<circle cx="93.5" cy="202.2" r=".88"/>
<circle cx="93.5" cy="244.6" r=".88"/>
<circle cx="47.6" cy="159.9" r=".88"/>
<circle cx="95.3" cy="159.9" r=".88"/>
<circle cx="82.9" cy="159.9" r=".88"/>
<circle cx="366.9" cy="41.7" r=".88"/>
<circle cx="268.1" cy="242.8" r=".88"/>
<circle cx="250.5" cy="242.8" r=".88"/>
<circle cx="442.7" cy="163.4" r=".88"/>
<circle cx="481.5" cy="156.4" r=".88"/>
<circle cx="268.1" cy="207.5" r=".88"/>
<circle cx="291" cy="327.5" r=".88"/>
<circle cx="384.5" cy="200.5" r=".88"/>
<circle cx="262.8" cy="207.5" r=".88"/>
<circle cx="358.1" cy="327.5" r=".88"/>
<circle cx="476.3" cy="87.6" r=".88"/>
<circle cx="476.3" cy="73.5" r=".88"/>
<circle cx="467.4" cy="101.7" r=".88"/>
<circle cx="155.2" cy="175.8" r=".88"/>
<circle cx="409.2" cy="41.7" r=".88"/>
<circle cx="370.4" cy="96.4" r=".88"/>
<circle cx="416.3" cy="96.4" r=".88"/>
<circle cx="395.1" cy="96.4" r=".88"/>
</g>
<text font-size="4.6" fill="#00f" x="437.4" y="385.7">Armature Encoder &amp; Exp-Capture Board</text>
<g font-size="4.2" fill="#00f">
<text x="19.4" y="24.1">Magnetic Linear Encoder</text>
<text x="188.7" y="24.1">Accelerometer</text>
<text x="342.2" y="24.1">3.3V Low Dropout Regulator</text>
<text x="448" y="24.1">Interconnect (RS-485 Transceiver)</text>
<text x="342.2" y="80.5">VDD Decoupling / VDDA Noise reduction</text>
<text x="19.4" y="140.5">Thermistor Array (NTCLE203E3103SB0)</text>
<text x="127" y="140.5">Thermistor Array Multiplexer</text>
<text x="243.4" y="140.5">Peripheral controller (Mix signal application)</text>
<text x="405.7" y="140.5">8Mhz Crystal Oscillator</text>
<text x="562.9" y="386.7">1.0</text>
</g>
<g font-size="4.2">
<text x="362.3" y="66.4">GND</text>
<text x="383.5" y="66.4">GND</text>
<text x="404.6" y="66.4">GND</text>
<text x="506.9" y="67.2">GND</text>
<text x="198.4" y="74.9">GND</text>
<text x="191.2" y="112.3">GND</text>
<text x="298.8" y="112.3">GND</text>
<text x="30.7" y="121.1">GND</text>
<text x="46.6" y="121.1">GND</text>
<text x="64.2" y="121.1">GND</text>
<text x="143.6" y="120.1">GND</text>
<text x="365.8" y="122.9">GND</text>
<text x="390.5" y="122.9">GND</text>
<text x="411.7" y="122.9">GND</text>
<text x="462.8" y="125.4">GND</text>
<text x="482.2" y="125.4">GND</text>
<text x="360.5" y="181.4">GND</text>
<text x="32.5" y="186.4">GND GND</text>
<text x="78.3" y="186.4">GND</text>
<text x="90.7" y="186.4">GND</text>
<text x="427.6" y="187.2">GND GND</text>
<text x="466.4" y="187.2">GND GND</text>
<text x="150.6" y="214.6">GND GND GND</text>
<text x="379.9" y="225.2">GND</text>
<text x="28.9" y="228.7">GND</text>
<text x="43" y="228.7">GND</text>
<text x="76.6" y="228.7">GND</text>
<text x="88.9" y="228.7">GND</text>
<text x="263.5" y="269">GND</text>
<text x="28.9" y="271">GND</text>
<text x="43" y="271">GND</text>
<text x="76.6" y="271">GND</text>
<text x="88.9" y="271">GND</text>
<text x="245.9" y="270.1">GND</text>
<text x="275.9" y="270.1">GND</text>
<text x="290" y="270.1">GND</text>
<text x="330.7" y="298.9">GND</text>
<text x="312.7" y="304.2">GND</text>
<text x="28.9" y="313.4">GND</text>
<text x="43" y="313.4">GND</text>
<text x="76.6" y="313.4">GND</text>
<text x="90.7" y="313.4">GND</text>
<text x="286.5" y="351.2">GND</text>
<text x="323.5" y="351.2">GND</text>
<text x="353.5" y="351.2">GND</text>
</g>
<g font-size="3.9" fill="#00f">
<text x="144.4" y="34.2">3.3V</text>
<text x="192" y="39.5">3.3V</text>
<text x="343.9" y="43">5-12V</text>
<text x="428.4" y="43">3.3V</text>
<text x="448.2" y="44.8">RS_RX</text>
<text x="513.1" y="44.7">3.3V</text>
<text x="448.2" y="51.8">RS_DE</text>
<text x="448.4" y="48.3">RS_RE</text>
<text x="512.2" y="51.9">RS_A</text>
<text x="512.2" y="48.4">RS_B</text>
<text x="448.4" y="55.4">RS_TX</text>
<text x="35.1" y="65.9">PS_Incremental_A</text>
<text x="304.3" y="64.1">ACC_SPI_SCL</text>
<text x="35.4" y="69.4">PS_Incremental_B</text>
<text x="304.2" y="67.6">ACC_SPI_SDA</text>
<text x="304.3" y="71.2">ACC_SPI_SDO</text>
<text x="34.7" y="76.5">PS_Incremental_Ix</text>
<text x="450.7" y="74.8">RS_B</text>
<text x="512.2" y="74.8">OUT_B</text>
<text x="196.7" y="85.3">ACC_SPI_CSN</text>
<text x="345.5" y="85.3">3.3V</text>
<text x="366.7" y="85.3">3.3V</text>
<text x="450.5" y="89">RS_A</text>
<text x="512.2" y="89">OUT_A</text>
<text x="428.2" y="97.6">VDD</text>
<text x="448" y="102.9">5-12V</text>
<text x="474" y="106.5">OUT_B</text>
<text x="473.8" y="110">OUT_A</text>
<text x="343.9" y="125.9">VDDA</text>
<text x="215" y="152.3">3.3V</text>
<text x="57.1" y="161.2">TA_1</text>
<text x="58" y="157.6">3.3V</text>
<text x="104.8" y="161.2">TA_5</text>
<text x="105.6" y="157.6">3.3V</text>
<text x="489.2" y="157.6">CO_IN</text>
<text x="405.6" y="164.7">CO_OUT</text>
<text x="156.4" y="173.5">TA_7</text>
<text x="156.4" y="170">TA_5</text>
<text x="219.4" y="173.6">TA_3</text>
<text x="128.4" y="177">MP_OUT</text>
<text x="219.4" y="177.1">TA_2</text>
<text x="156.4" y="180.6">TA_8</text>
<text x="156.4" y="184.1">TA_6</text>
<text x="219.4" y="180.7">TA_1</text>
<text x="219.4" y="184.2">TA_4</text>
<text x="264.1" y="180.6">VDD</text>
<text x="285.3" y="180.6">VDD</text>
<text x="378.4" y="182.3">BOOT0</text>
<text x="219.4" y="187.6">MP_S0</text>
<text x="219.4" y="191.2">MP_S1</text>
<text x="219.4" y="194.7">MP_S2</text>
<text x="57" y="203.6">TA_2</text>
<text x="58" y="200">3.3V</text>
<text x="104.6" y="203.6">TA_6</text>
<text x="105.6" y="200">3.3V</text>
<text x="275.3" y="201.7">CO_IN</text>
<text x="245.4" y="208.7">NRST</text>
<text x="271.6" y="205.3">CO_OUT</text>
<text x="369.3" y="205.3">RS_RX</text>
<text x="369.3" y="208.8">RS_TX</text>
<text x="255.6" y="212.3">PS_Incremental_A</text>
<text x="255.9" y="215.8">PS_Incremental_B</text>
<text x="369.3" y="212.3">RS_RE</text>
<text x="369.3" y="215.8">RS_DE</text>
<text x="255.2" y="219.4">PS_Incremental_Ix</text>
<text x="244.9" y="226.3">VDDA</text>
<text x="260.2" y="226.4">ACC_SPI_CSN</text>
<text x="278.2" y="222.9">SWO</text>
<text x="365.7" y="226.5">SWCLK</text>
<text x="260.7" y="233.5">ACC_SPI_SDO</text>
<text x="261.1" y="230.1">ACC_SPI_SCL</text>
<text x="365.8" y="230.1">SWDIO</text>
<text x="367.5" y="233.5">BLINK</text>
<text x="260.4" y="237">ACC_SPI_SDA</text>
<text x="57.1" y="245.9">TA_3</text>
<text x="58" y="242.3">3.3V</text>
<text x="104.6" y="245.9">TA_7</text>
<text x="105.6" y="242.3">3.3V</text>
<text x="269.6" y="240.5">MP_OUT</text>
<text x="367.6" y="244.1">MP_S1</text>
<text x="367.6" y="240.5">MP_S2</text>
<text x="367.6" y="247.6">MP_S0</text>
<text x="368.2" y="251.2">VDD</text>
<text x="58" y="284.6">3.3V</text>
<text x="105.6" y="284.6">3.3V</text>
<text x="57" y="288.2">TA_4</text>
<text x="104.8" y="288.2">TA_8</text>
<text x="347.5" y="291.7">NRST</text>
<text x="348.8" y="288.2">SWO</text>
<text x="344.7" y="295.2">SWDIO</text>
<text x="248.6" y="304">BLINK</text>
<text x="343.9" y="302.3">SWCLK</text>
<text x="347.5" y="305.8">5-12V</text>
<text x="248.5" y="328.9">3.3V</text>
<text x="304.3" y="328.7">BOOT0</text>
<text x="374.7" y="328.8">NRST</text>
</g>
<g font-size="3.9" fill="#800">
<text x="420.9" y="382">TITLE:</text>
<text x="549.5" y="386.7">REV:</text>
<text x="457.8" y="396.2">Company: N/A</text>
<text x="549.1" y="396.8">Sheet: 1/1</text>
<text x="457.8" y="403.9">Date: 2026-01-17</text>
<text x="506.8" y="403.9">Drawn By: wgbowley</text>
</g>
<g font-size="3.2" fill="#800">
<text x="41.6" y="6.8">1</text>
<text x="110.8" y="6.8">2</text>
<text x="179.9" y="6.8">3</text>
<text x="249.1" y="6.8">4</text>
<text x="318.2" y="6.8">5</text>
<text x="387.3" y="6.8">6</text>
<text x="456.5" y="6.8">7</text>
<text x="525.6" y="6.8">8</text>
<text x="4.1" y="41.9">A</text>
<text x="576.3" y="41.9">A</text>
<text x="4.1" y="111.1">B</text>
<text x="576.3" y="111.1">B</text>
<text x="4.1" y="180.2">C</text>
<text x="576.3" y="180.2">C</text>
<text x="4.1" y="249.3">D</text>
<text x="576.3" y="249.3">D</text>
<text x="4.1" y="318.5">E</text>
<text x="576.3" y="318.5">E</text>
<text x="41.6" y="408.6">1</text>
<text x="110.8" y="408.6">2</text>
<text x="179.9" y="408.6">3</text>
<text x="249.1" y="408.6">4</text>
<text x="318.2" y="408.6">5</text>
<text x="387.3" y="408.6">6</text>
<text x="456.5" y="408.6">7</text>
<text x="525.6" y="408.6">8</text>
</g>
<g font-size="3.2" fill="#000080">
<text x="379.8" y="35.9">LD1117-3.3</text>
<text x="386.1" y="32.3">U5</text>
<text x="489.1" y="35.8">U10</text>
<text x="484.9" y="39.3">MAX3485</text>
<text x="97" y="47">U1</text>
<text x="93.1" y="49.9">AS5311</text>
<text x="370.4" y="51.7">C4</text>
<text x="413.5" y="51.7">C5</text>
<text x="254.1" y="58.7">ADXL345</text>
<text x="259" y="55.1">U4</text>
<text x="370.4" y="54.9">0.1u</text>
<text x="413.5" y="54.9">10u</text>
<text x="485.6" y="70.7">10</text>
<text x="485.6" y="67.5">R13</text>
<text x="478.7" y="81.7">R12</text>
<text x="478.7" y="84.9">120</text>
<text x="199.3" y="94.1">C3</text>
<text x="485.6" y="92.9">10</text>
<text x="503.7" y="93.9">U9</text>
<text x="53.6" y="99.3">R17</text>
<text x="72.3" y="99.3">C1</text>
<text x="150.6" y="99.3">R18</text>
<text x="199.3" y="97.2">0.1u</text>
<text x="485.6" y="96.1">R16</text>
<text x="503.7" y="97">XH2.54-4PIN</text>
<text x="53.6" y="102.5">0</text>
<text x="72.3" y="102.5">0.1u</text>
<text x="150.6" y="102.5">10k</text>
<text x="351" y="107.8">600</text>
<text x="351.6" y="104.6">L1</text>
<text x="373.9" y="106.4">C15</text>
<text x="398.6" y="106.4">C14</text>
<text x="419.8" y="106.4">C16</text>
<text x="373.9" y="109.5">4.7u</text>
<text x="398.6" y="109.5">0.1u</text>
<text x="419.8" y="109.5">0.1u</text>
<text x="458.1" y="109.8">C23</text>
<text x="458.6" y="113">10u</text>
<text x="456.5" y="148.4">U8</text>
<text x="22.8" y="150.5">T1</text>
<text x="23.8" y="154">JST-XHP-2-PIN</text>
<text x="69.9" y="150.4">T5</text>
<text x="70.3" y="154">JST-XHP-2-PIN</text>
<text x="454.3" y="152.2">8MHz</text>
<text x="188.5" y="160.9">U2</text>
<text x="181.4" y="164.6">74HC4051D</text>
<text x="39.5" y="173.1">1.8k</text>
<text x="39.5" y="169.9">R3</text>
<text x="51.2" y="173.1">10nf</text>
<text x="51.2" y="169.9">C12</text>
<text x="85.4" y="173.1">1.8k</text>
<text x="85.4" y="169.9">R7</text>
<text x="98.8" y="173.1">10nf</text>
<text x="98.8" y="169.9">C13</text>
<text x="446.3" y="171.6">C19</text>
<text x="485.1" y="171.7">C20</text>
<text x="446.3" y="174.9">30p</text>
<text x="485.1" y="174.8">30p</text>
<text x="324.2" y="189.2">U7</text>
<text x="22.3" y="192.8">T2</text>
<text x="22.7" y="196.3">JST-XHP-2-PIN</text>
<text x="69.9" y="192.8">T6</text>
<text x="70.3" y="196.3">JST-XHP-2-PIN</text>
<text x="145.5" y="197.7">10nf</text>
<text x="147.6" y="194.6">C2</text>
<text x="324.2" y="192.4">STM32G431K8T6</text>
<text x="259.9" y="199.8">R11</text>
<text x="260.3" y="203.4">10k</text>
<text x="387.4" y="207">10k</text>
<text x="36" y="215.4">1.8k</text>
<text x="36" y="212.2">R4</text>
<text x="51.2" y="215.4">10nf</text>
<text x="51.2" y="212.2">C11</text>
<text x="83.6" y="215.4">1.8k</text>
<text x="83.6" y="212.2">R8</text>
<text x="97" y="215.4">10nf</text>
<text x="97" y="212.2">C10</text>
<text x="387" y="210.5">R14</text>
<text x="22.3" y="235.1">T3</text>
<text x="22.7" y="238.7">JST-XHP-2-PIN</text>
<text x="69.9" y="235.1">T7</text>
<text x="70.3" y="238.7">JST-XHP-2-PIN</text>
<text x="36" y="257.7">1.8k</text>
<text x="36" y="254.5">R5</text>
<text x="51.2" y="257.7">10nf</text>
<text x="51.2" y="254.5">C8</text>
<text x="83.6" y="257.7">1.8k</text>
<text x="83.6" y="254.5">R9</text>
<text x="97" y="257.7">10nf</text>
<text x="97" y="254.5">C9</text>
<text x="254" y="255.9">1u</text>
<text x="254" y="252.8">C18</text>
<text x="271.6" y="255.9">10n</text>
<text x="271.6" y="252.8">C17</text>
<text x="22.3" y="277.4">T4</text>
<text x="22.7" y="281">JST-XHP-2-PIN</text>
<text x="69.9" y="277.4">T8</text>
<text x="70.3" y="281">JST-XHP-2-PIN</text>
<text x="377.1" y="279.3">H1</text>
<text x="369.9" y="282.8">P2.54-1X6</text>
<text x="290.5" y="293.3">LED1</text>
<text x="36" y="296.9">R6</text>
<text x="51.2" y="296.9">C7</text>
<text x="83.6" y="296.9">R10</text>
<text x="98.8" y="296.9">C6</text>
<text x="274.1" y="300">10k</text>
<text x="274.1" y="296.8">R15</text>
<text x="287.2" y="296.8">LED-0603</text>
<text x="36" y="300.1">1.8k</text>
<text x="51.2" y="300.1">10nf</text>
<text x="83.6" y="300.1">1.8k</text>
<text x="98.8" y="300.1">10nf</text>
<text x="273.4" y="323.3">SW1</text>
<text x="333.3" y="323.3">SW2</text>
<text x="294.6" y="335.7">C21</text>
<text x="361.6" y="335.7">C22</text>
<text x="294.6" y="338.8">0.1u</text>
<text x="361.6" y="338.8">0.1u</text>
</g>
<g font-size="3.2" fill="#00f">
<text x="375.3" y="41.4">3</text>
<text x="398.8" y="41.4">2</text>
<text x="378.8" y="43.1">Vin</text>
<text x="390" y="43.1">Vout</text>
<text x="481.1" y="43.1">1</text>
<text x="481.1" y="46.7">2</text>
<text x="484.6" y="44.9">RO</text>
<text x="501.1" y="46.7">7</text>
<text x="78.9" y="53.7">1</text>
<text x="116.6" y="53.7">20</text>
<text x="481.1" y="50.2">3</text>
<text x="481.1" y="53.7">4</text>
<text x="484.6" y="48.4">RE#</text>
<text x="484.6" y="52">DE</text>
<text x="497.5" y="48.4">B</text>
<text x="497.5" y="52">A</text>
<text x="501.1" y="50.2">6</text>
<text x="78.9" y="57.3">2</text>
<text x="82.4" y="55.5">NC</text>
<text x="82.4" y="59">MagIncn</text>
<text x="110.5" y="55.5">NC</text>
<text x="484.6" y="55.5">DI</text>
<text x="78.9" y="60.8">3</text>
<text x="78.9" y="64.3">4</text>
<text x="82.4" y="62.5">MagDecn</text>
<text x="116.6" y="64.3">17</text>
<text x="272" y="64.3">SCL/SCLK</text>
<text x="289.5" y="62.5">14</text>
<text x="78.9" y="67.8">5</text>
<text x="78.9" y="71.4">6</text>
<text x="82.4" y="66.1">A</text>
<text x="82.4" y="69.6">B</text>
<text x="110.5" y="69.6">NC</text>
<text x="110.5" y="66.1">NC</text>
<text x="116.6" y="71.4">15</text>
<text x="116.6" y="67.8">16</text>
<text x="230.6" y="69.6">3</text>
<text x="234.1" y="71.4">RESERVED</text>
<text x="256.8" y="71.4">SDO/ALT ADDRESS</text>
<text x="263.9" y="67.8">SDA/SDI/SDIO</text>
<text x="289.5" y="69.6">12</text>
<text x="289.5" y="66.1">13</text>
<text x="78.9" y="74.9">7</text>
<text x="82.4" y="73.1">NC</text>
<text x="82.4" y="76.7">Index</text>
<text x="107.4" y="73.1">PWM</text>
<text x="108.7" y="76.7">CSn</text>
<text x="116.6" y="74.9">14</text>
<text x="270.8" y="74.9">RESERVED</text>
<text x="289.5" y="76.7">10</text>
<text x="289.5" y="73.1">11</text>
<text x="78.9" y="82">9</text>
<text x="82.4" y="83.7">Prog</text>
<text x="108.9" y="80.2">CLK</text>
<text x="110.2" y="83.7">DO</text>
<text x="116.6" y="82">12</text>
<text x="116.6" y="78.4">13</text>
<text x="230.6" y="80.2">6</text>
<text x="230.6" y="83.7">7</text>
<text x="234.1" y="82">VS</text>
<text x="280.3" y="82">INT2</text>
<text x="283.4" y="78.4">NC</text>
<text x="289.5" y="83.7">8</text>
<text x="289.5" y="80.2">9</text>
<text x="76.9" y="85.5">10</text>
<text x="82.4" y="87.2">NC</text>
<text x="110.5" y="87.2">NC</text>
<text x="116.6" y="85.5">11</text>
<text x="234.1" y="85.5">CS#</text>
<text x="280.3" y="85.5">INT1</text>
<text x="502.3" y="101.4">1</text>
<text x="502.3" y="104.9">2</text>
<text x="505.8" y="103.1">1</text>
<text x="505.8" y="106.6">2</text>
<text x="502.3" y="108.4">3</text>
<text x="502.3" y="111.9">4</text>
<text x="505.8" y="110.2">3</text>
<text x="505.8" y="113.7">4</text>
<text x="24.7" y="161.3">1</text>
<text x="24.7" y="157.8">2</text>
<text x="72.3" y="161.3">1</text>
<text x="72.3" y="157.8">2</text>
<text x="465.7" y="156">3</text>
<text x="449.5" y="163.1">1</text>
<text x="179.5" y="168.4">1</text>
<text x="179.5" y="171.9">2</text>
<text x="183" y="170.1">Y4</text>
<text x="183" y="173.7">Y6</text>
<text x="194" y="173.7">Y2</text>
<text x="199.5" y="171.9">15</text>
<text x="179.5" y="175.4">3</text>
<text x="179.5" y="179">4</text>
<text x="183" y="177.2">Z</text>
<text x="194" y="177.2">Y1</text>
<text x="199.5" y="179">13</text>
<text x="199.5" y="175.4">14</text>
<text x="179.5" y="182.5">5</text>
<text x="183" y="180.7">Y7</text>
<text x="183" y="184.3">Y5</text>
<text x="194" y="184.3">Y3</text>
<text x="194" y="180.7">Y0</text>
<text x="199.5" y="182.5">12</text>
<text x="179.5" y="186">6</text>
<text x="183" y="187.8">E#</text>
<text x="193.8" y="191.3">S1</text>
<text x="193.8" y="187.8">S0</text>
<text x="199.5" y="189.5">10</text>
<text x="199.5" y="186">11</text>
<text x="193.8" y="194.8">S2</text>
<text x="199.5" y="193.1">9</text>
<text x="24.7" y="203.7">1</text>
<text x="24.7" y="200.1">2</text>
<text x="72.3" y="203.7">1</text>
<text x="72.3" y="200.1">2</text>
<text x="297.7" y="200.1">2</text>
<text x="297.7" y="203.7">3</text>
<text x="301.2" y="201.9">PF0-OSC_IN</text>
<text x="332.8" y="201.9">PB8-BOOT0</text>
<text x="353" y="203.7">30</text>
<text x="353" y="200.1">31</text>
<text x="297.7" y="207.2">4</text>
<text x="301.2" y="205.4">PF1-OSC_OUT</text>
<text x="301.2" y="209">PG10-NRST</text>
<text x="345.4" y="209">PB6</text>
<text x="345.4" y="205.4">PB7</text>
<text x="353" y="207.2">29</text>
<text x="297.7" y="210.7">5</text>
<text x="297.7" y="214.2">6</text>
<text x="301.2" y="212.5">PA0</text>
<text x="345.4" y="212.5">PB5</text>
<text x="353" y="214.2">27</text>
<text x="353" y="210.7">28</text>
<text x="297.7" y="217.8">7</text>
<text x="297.7" y="221.3">8</text>
<text x="301.2" y="216">PA1</text>
<text x="301.2" y="219.5">PA2</text>
<text x="345.4" y="219.5">PB3</text>
<text x="345.4" y="216">PB4</text>
<text x="353" y="221.3">25</text>
<text x="353" y="217.8">26</text>
<text x="297.7" y="224.8">9</text>
<text x="301.2" y="223.1">PA3</text>
<text x="301.2" y="226.6">PA4</text>
<text x="343.4" y="226.6">PA14</text>
<text x="343.4" y="223.1">PA15</text>
<text x="353" y="224.8">24</text>
<text x="295.7" y="228.4">10</text>
<text x="295.7" y="231.9">11</text>
<text x="301.2" y="230.1">PA5</text>
<text x="301.2" y="233.6">PA6</text>
<text x="343.4" y="233.6">PA12</text>
<text x="343.4" y="230.1">PA13</text>
<text x="353" y="231.9">22</text>
<text x="353" y="228.4">23</text>
<text x="295.7" y="235.4">12</text>
<text x="295.7" y="238.9">13</text>
<text x="301.2" y="237.2">PA7</text>
<text x="343.4" y="237.2">PA11</text>
<text x="353" y="238.9">20</text>
<text x="353" y="235.4">21</text>
<text x="24.7" y="246">1</text>
<text x="24.7" y="242.5">2</text>
<text x="72.3" y="246">1</text>
<text x="72.3" y="242.5">2</text>
<text x="301.2" y="240.7">PBO</text>
<text x="343.4" y="240.7">PA10</text>
<text x="345.4" y="244.2">PA9</text>
<text x="353" y="246">18</text>
<text x="353" y="242.5">19</text>
<text x="345.4" y="247.8">PA8</text>
<text x="329.8" y="278.1">Serial Wire Debug</text>
<text x="24.7" y="284.8">2</text>
<text x="72.3" y="284.8">2</text>
<text x="373.5" y="286.6">1</text>
<text x="24.7" y="288.3">1</text>
<text x="72.3" y="288.3">1</text>
<text x="248.7" y="292.2">Blink</text>
<text x="373.5" y="290.1">2</text>
<text x="373.5" y="293.6">3</text>
<text x="377" y="288.3">1</text>
<text x="377" y="291.9">2</text>
<text x="373.5" y="297.1">4</text>
<text x="377" y="295.4">3</text>
<text x="377" y="298.9">4</text>
<text x="373.5" y="300.7">5</text>
<text x="373.5" y="304.2">6</text>
<text x="377" y="302.4">5</text>
<text x="377" y="306">6</text>
<text x="248.7" y="320.4">BOOT / RST</text>
</g>
<g font-size="3.2">
<text x="389.5" y="45.7" transform="rotate(-90 389.5 45.7)">GND</text>
<text x="387.7" y="49.2" transform="rotate(-90 387.7 49.2)">1</text>
<text x="501.1" y="53.7">5</text>
<text x="492.4" y="55.5">GND</text>
<text x="230.6" y="66.1">2</text>
<text x="234.1" y="67.8">GND</text>
<text x="230.6" y="73.1">4</text>
<text x="230.6" y="76.7">5</text>
<text x="234.1" y="74.9">GND</text>
<text x="78.9" y="78.4">8</text>
<text x="82.4" y="80.2">VSS</text>
<text x="234.1" y="78.4">GND</text>
<text x="449.5" y="156">4</text>
<text x="465.7" y="163.1">2</text>
<text x="179.5" y="189.5">7</text>
<text x="183" y="191.3">VEE</text>
<text x="179.5" y="193.1">8</text>
<text x="183" y="194.8">GND</text>
<text x="353" y="196.6">32</text>
<text x="345" y="198.4">VSS</text>
<text x="295.7" y="242.5">14</text>
<text x="301.2" y="244.2">VSSA</text>
<text x="295.7" y="249.5">16</text>
<text x="301.2" y="251.3">VSS</text>
<text x="270" y="327.1">1</text>
<text x="282.2" y="327.1">2</text>
<text x="329.9" y="327.1">1</text>
<text x="342.2" y="327.1">2</text>
</g>
<g font-size="3.2" fill="#f00">
<text x="493" y="44.9">VCC</text>
<text x="501.1" y="43.1">8</text>
<text x="103.9" y="59">VDD5V</text>
<text x="116.6" y="57.3">19</text>
<text x="101.9" y="62.5">VDD3V3</text>
<text x="116.6" y="60.8">18</text>
<text x="230.6" y="62.5">1</text>
<text x="234.1" y="64.3">VDD I/O</text>
<text x="191.4" y="170.1">VCC</text>
<text x="199.5" y="168.4">16</text>
<text x="297.7" y="196.6">1</text>
<text x="301.2" y="198.4">VDD</text>
<text x="295.7" y="246">15</text>
<text x="301.2" y="247.8">VDDA</text>
<text x="344.4" y="251.3">VDD</text>
<text x="353" y="249.5">17</text>
</g>
<g font-size="1.8" fill="#00f">
<text x="19.4" y="27.6">NOTE: When not programming, solder zero ohm resistor to connect 'PRG' to ground</text>
<text x="342.2" y="27.6">*NOTE: Use tantalum or aluminum electrolytic for 10uf cap</text>
<text x="342.2" y="29.4">*NOTE: Calculate thermal usage at 12v &amp; 5v</text>
<text x="448" y="27.6">*NOTE: Use a Twisted Pair Shielded Cable (2 Cores) RS485 Cable etc</text>
<text x="448" y="29.4">*NOTE: Calculate the decoupling and resistors for A,B Line</text>
<text x="19.4" y="144">NOTE: Temperature range is [10c, 150c] and ideal frequency is 100Hz per thermistor</text>
<text x="127" y="144">NOTE: Ideality run the MUX at 800Hz. So that each thermistor is measured at 100Hz</text>
<text x="243.4" y="144">*NOTE: Check the pinout for the STM before making the PCB</text>
<text x="243.4" y="145.8">*NOTE: Not sure about NRST, BOOT0 Lines</text>
<text x="243.4" y="147.6">*NOTE: Check A, B, Index pins for quadrature encoding</text>
<text x="243.4" y="149.3">*NOTE: Check SPI Connections for Accelerometer</text>
<text x="405.7" y="144">*NOTE: Assumed 5pf of stray &amp; 19pf of load capacitance</text>
<text x="243.4" y="151.1">*NOTE: Check ADC and S0, S1, S2 pins</text>
<text x="243.4" y="152.9">*NOTE: Check the RS pins (tx, rx, de, re)</text>
</g>
</svg>
